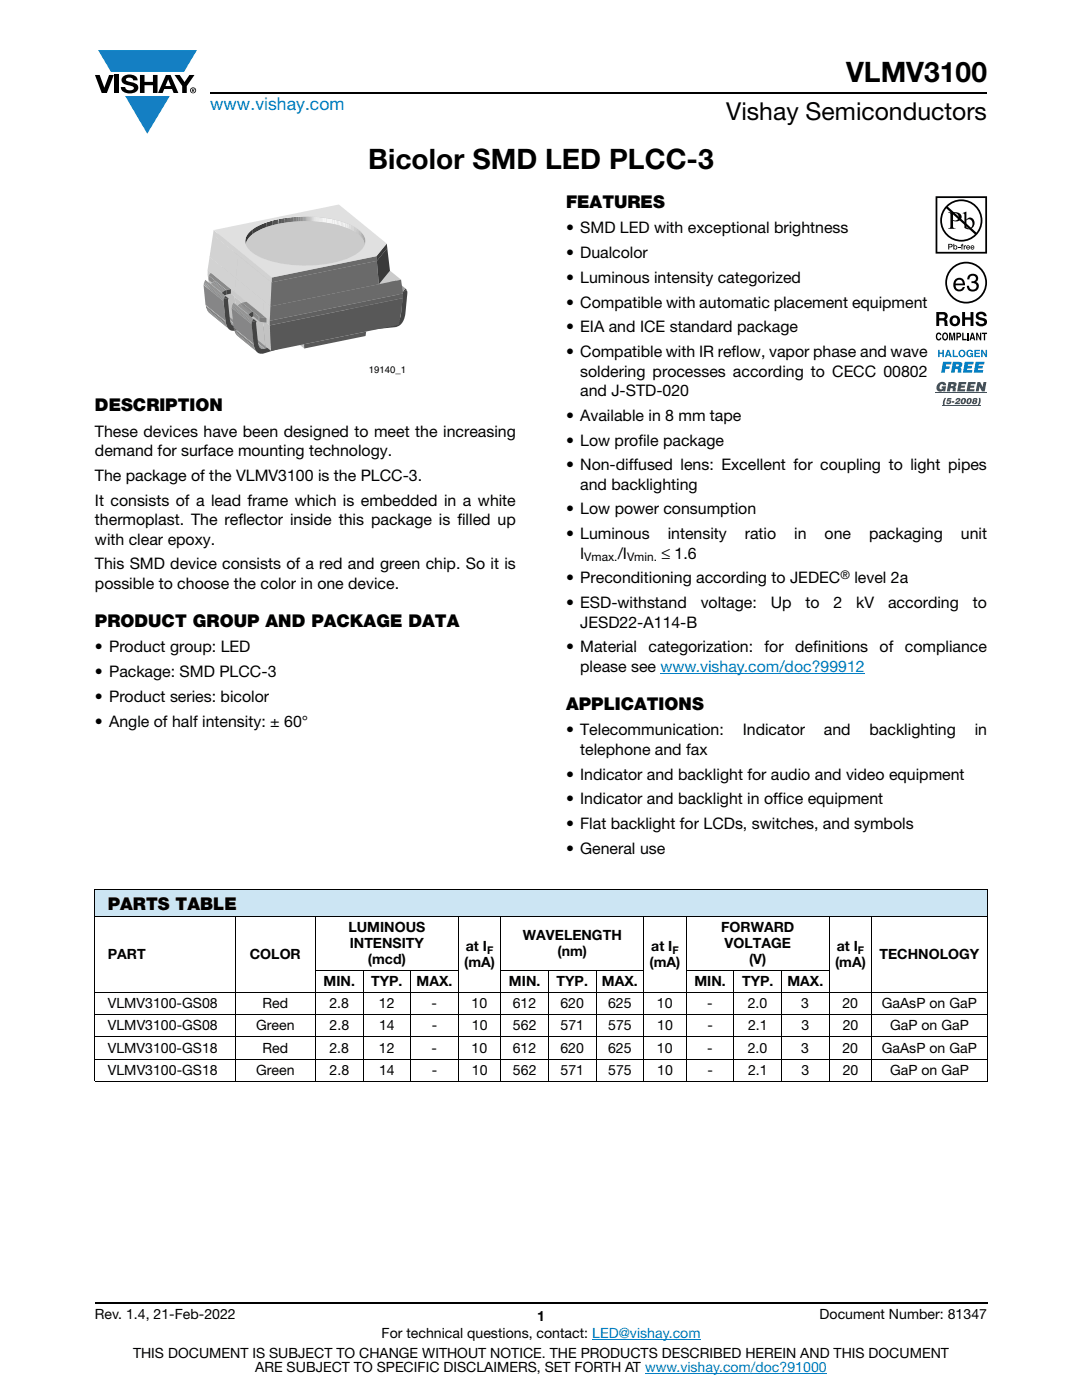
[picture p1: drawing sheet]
<svg xmlns="http://www.w3.org/2000/svg" width="216mm" height="279mm" viewBox="0 0 216 279" stroke-linecap="round" stroke-linejoin="round" font-family="sans-serif">
<g fill="#147fc3">
<path d="M19.6 10h19.7l-2.6 4.3h-1.1h-13.5z"/>
<path d="M25 19.2h8.9l-4.5 7.5z"/>
</g>
<g fill="#000">
<path d="M18.9 15h1l.9 2.5 1-2.5h.9l-1.4 3.6h-1zM22.9 15h.9v3.6h-.9zM24.6 15.3a2.1 2.1 0 0 1 2.8 .3l.1 .4h-.9a.79 .79 0 0 0-.7-.5 .79 .79 0 0 0-.8 .4l.3 .3 1 .2a1.08 1.08 0 0 1 1.2 1 1.08 1.08 0 0 1-1.1 1.2 1.73 1.73 0 0 1-2.4-1.2h.9a.96 .96 0 0 0 .8 .6 .96 .96 0 0 0 .9-.4 1.31 1.31 0 0 0-1.2-.6 1.03 1.03 0 0 1-1.1-.6 1.03 1.03 0 0 1 .2-1.1zM27.9 15h.9v1.3h1.7v-1.3h.9v3.6h-.9v-1.6h-1.7v1.6h-.9zM34.8 15h1.1l.9 1.4 1-1.4h1l-1.5 2.2v1.4h-.9v-1.4z"/>
<path d="M33.6 15.9l.5 1.3h-1.1zM33.1 15l-1.6 3.6h1l.3-.8h1.5l.3 .8h1l-1.6-3.6z"/>
<path d="M38.4 17.8h.2v.2h-.2zM38.3 17.7v.7h.1v-.3l.4 .3-.2-.3 .2-.2-.1-.2z"/>
<path d="M38.1 18a.46 .46 0 0 1 .9 0 .46 .46 0 0 1-.9 0zM37.9 18a.6 .6 0 0 0 1.2 0 .6 .6 0 0 0-1.2 0z"/>
</g>
<path d="M42 18.6h155M18.9 260h178.1" fill="none" stroke="#000" stroke-width=".36"/>
<path d="M131.8 134.3h40.8M118.2 267.3h21.5M128.7 274h36.3" fill="none" stroke="#007ec4" stroke-width=".2"/>
<path d="M70.6 50.7l3.4 2.7-.4 4.1-3.4-2.7z" fill="#919191"/>
<path d="M71.1 49.6l3.4 2.7-.7 .8-3.3-2.7z" fill="#a0a0a0"/>
<path d="M70.6 50.6l3.4 2.8z" fill="#858585"/>
<path d="M70.6 50.6l3.4 2.8z" fill="#808080"/>
<path d="M70.6 50.5l3.4 2.9z" fill="#7a7a7a"/>
<path d="M70.6 50.5l3.4 2.9z" fill="#757575"/>
<path d="M70.6 50.5l3.4 2.9z" fill="#707070"/>
<path d="M70.6 50.5l3.4 2.9z" fill="#6b6b6b"/>
<path d="M70.6 50.4l3.4 3z" fill="#666"/>
<path d="M70.6 50.4l3.4 3z" fill="#616161"/>
<path d="M70.6 50.4l3.4 3z" fill="#5c5c5c"/>
<path d="M70.5 50.4l3.5 3z" fill="#575757"/>
<path d="M70.5 50.4l3.5 3z" fill="#525252"/>
<path d="M70.5 50.4l3.5 3z" fill="#4d4d4d"/>
<path d="M71.3 50.3l2.3 1.8v.9l-2.3-1.8z" fill="#8c8c8c"/>
<path d="M71.3 50.3l2.4 1.8z" fill="#858585"/>
<path d="M71.4 50.3l2.4 1.8z" fill="#808080"/>
<path d="M71.6 50.3l2.3 1.8z" fill="#7a7a7a"/>
<path d="M71.7 50.3l2.3 1.8z" fill="#757575"/>
<path d="M71.8 50.3l2.3 1.8z" fill="#707070"/>
<path d="M71.9 50.3l2.2 1.8z" fill="#6b6b6b"/>
<path d="M71.9 50.3l2.3 1.8z" fill="#666"/>
<path d="M72 50.3l2.3 1.9z" fill="#616161"/>
<path d="M72.1 50.4l2.2 1.8z" fill="#5c5c5c"/>
<path d="M72.1 50.4l2.3 1.8z" fill="#575757"/>
<path d="M72.2 50.4l2.2 1.9z" fill="#525252"/>
<path d="M72.2 50.5l2.3 1.8z" fill="#4d4d4d"/>
<path d="M72.3 50.5l2.2 1.8z" fill="#474747"/>
<path d="M73.6 52.1h.5l.4 .2-.6 .8-.3-.1z" fill="#444"/>
<path d="M68.7 49l1.3 .2 3.6 2.9-.9 .2z" fill="#8b8b8b"/>
<path d="M72.7 52.3l.9-.2v.9l-.9 .2z" fill="#444"/>
<path d="M68.7 49l4 3.3v.9l-4-3.3z" fill="#8c8c8c"/>
<path d="M74 53.4l5.3 4.3-.4 4.2-5.3-4.4z" fill="#919191"/>
<path d="M74.5 52.3l5.3 4.4-.6 .7-5.4-4.3z" fill="#a0a0a0"/>
<path d="M73.8 53l5.6 4.8z" fill="#858585"/>
<path d="M73.8 53l5.6 4.8z" fill="#808080"/>
<path d="M73.8 53l5.6 4.8z" fill="#7a7a7a"/>
<path d="M73.8 53l5.6 4.8z" fill="#757575"/>
<path d="M73.8 53l5.6 4.8z" fill="#707070"/>
<path d="M73.8 53l5.6 4.8z" fill="#6b6b6b"/>
<path d="M73.8 53l5.6 4.8z" fill="#666"/>
<path d="M73.8 53l5.6 4.8z" fill="#616161"/>
<path d="M73.8 53l5.6 4.8z" fill="#5c5c5c"/>
<path d="M73.8 53l5.6 4.8z" fill="#575757"/>
<path d="M73.8 53l5.6 4.8z" fill="#525252"/>
<path d="M73.8 53l5.6 4.8z" fill="#4d4d4d"/>
<path d="M68.9 56.5l9.8 7.9z" fill="#808080"/>
<path d="M69 56.4h.1l9.8 8h-.2z" fill="#858585"/>
<path d="M69.1 56.4h.2l9.7 7.9-.1 .1z" fill="#8a8a8a"/>
<path d="M69.3 56.4l.1-.1 9.8 7.9-.2 .1z" fill="#8f8f8f"/>
<path d="M69.4 56.3l.4-.3 9.7 8-.3 .2z" fill="#949494"/>
<path d="M69.8 56l9.8 7.9z" fill="#999"/>
<path d="M70.1 55.5l9.7 7.9-.2 .5-9.8-7.9z" fill="#949494"/>
<path d="M70.2 55.1l9.7 8-.1 .3-9.7-7.9z" fill="#8f8f8f"/>
<path d="M70.2 54.8l9.8 8v.3l-9.8-8z" fill="#8a8a8a"/>
<path d="M78.9 56.4h.5l.4 .2-.6 .8-.3-.1z" fill="#444"/>
<path d="M76.7 54.6l2.2 1.8v1l-2.2-1.9z" fill="#8c8c8c"/>
<path d="M76.7 54.6l2.3 1.8z" fill="#858585"/>
<path d="M76.8 54.6l2.3 1.8z" fill="#808080"/>
<path d="M76.9 54.6l2.3 1.8z" fill="#7a7a7a"/>
<path d="M77 54.6l2.3 1.8z" fill="#757575"/>
<path d="M77.1 54.6l2.3 1.8z" fill="#707070"/>
<path d="M77.2 54.6l2.3 1.9z" fill="#6b6b6b"/>
<path d="M77.3 54.7l2.2 1.8z" fill="#666"/>
<path d="M77.3 54.7l2.3 1.8z" fill="#616161"/>
<path d="M77.4 54.7l2.3 1.8z" fill="#5c5c5c"/>
<path d="M77.4 54.7l2.3 1.9z" fill="#575757"/>
<path d="M77.5 54.8l2.3 1.8z" fill="#525252"/>
<path d="M77.6 54.8l2.2 1.9z" fill="#4d4d4d"/>
<path d="M77.6 54.8l2.2 1.8z" fill="#474747"/>
<path d="M43.2 61.7l4.4-1.3 4 3.3-4.4 1.3z" fill="#909090"/>
<path d="M79.3 57.7l1.1 .9-.4 4.2-1.1-.9z" fill="#919191"/>
<path d="M80.9 57.6l.3 .4-.8 .2z" fill="#444"/>
<path d="M79.1 57.4l1.3 1.2z" fill="#858585"/>
<path d="M79.1 57.4l1.3 1.2z" fill="#808080"/>
<path d="M79.1 57.4l1.3 1.1z" fill="#7a7a7a"/>
<path d="M79.1 57.4l1.3 1.1z" fill="#757575"/>
<path d="M79.1 57.4l1.3 1.1z" fill="#707070"/>
<path d="M79.1 57.4l1.3 1z" fill="#6b6b6b"/>
<path d="M79.1 57.4l1.2 1z" fill="#666"/>
<path d="M79.1 57.4l1.2 1z" fill="#616161"/>
<path d="M79.1 57.4l1.2 1z" fill="#5c5c5c"/>
<path d="M79.1 57.4l1.2 1z" fill="#575757"/>
<path d="M79.1 57.4l1.2 .9z" fill="#525252"/>
<path d="M79.1 57.4l1.2 .9z" fill="#4d4d4d"/>
<path d="M79.8 56.7l1.1 .9-.6 .7-1.1-.9z" fill="#a0a0a0"/>
<path d="M42.3 61.6l4.1 3.3z" fill="#4d4d4d"/>
<path d="M42.4 61.7l4 3.2z" fill="#525252"/>
<path d="M42.4 61.7l4.1 3.3z" fill="#575757"/>
<path d="M42.5 61.7l4 3.3z" fill="#5c5c5c"/>
<path d="M42.5 61.7l4.1 3.3z" fill="#616161"/>
<path d="M42.6 61.8l4 3.2z" fill="#666"/>
<path d="M42.6 61.8l4.1 3.2z" fill="#6b6b6b"/>
<path d="M42.7 61.8l4 3.3z" fill="#707070"/>
<path d="M42.7 61.8l4.1 3.3z" fill="#757575"/>
<path d="M42.8 61.8l4.1 3.3z" fill="#7a7a7a"/>
<path d="M42.9 61.8l4.1 3.3z" fill="#808080"/>
<path d="M43 61.8h.1l4 3.2-.1 .1z" fill="#858585"/>
<path d="M43.1 61.8l4.1 3.2z" fill="#8a8a8a"/>
<path d="M80.4 58.1l.8-.1 .1 .3-.4 4.3a2.66 2.66 0 0 1-2.2 2.7l-4.5 .5 .1-1 4.4-.4a1.57 1.57 0 0 0 1.3-1.6l.4-4.2-.1-.3z" fill="#444"/>
<path d="M64.6 56.9l9.7 7.9-.1 1-9.7-8z" fill="#919191"/>
<path d="M64.6 56.9l4.3-.4 9.8 7.9-4.4 .4z" fill="#868686"/>
<path d="M75.8 54.8l.9-.2 3.5 2.9-.4 .6z" fill="#8b8b8b"/>
<path d="M75.8 54.8l3.3 2.7v.9l-3.3-2.7z" fill="#8c8c8c"/>
<path d="M41.7 62.5l4 3.3z" fill="#4d4d4d"/>
<path d="M41.7 62.4l4 3.3z" fill="#525252"/>
<path d="M41.6 62.4l4.1 3.3z" fill="#575757"/>
<path d="M41.5 62.3l4.1 3.3z" fill="#5c5c5c"/>
<path d="M41.5 62.2l4 3.3z" fill="#616161"/>
<path d="M41.4 62.1l4.1 3.3z" fill="#666"/>
<path d="M41.3 61.9l4.1 3.4z" fill="#6b6b6b"/>
<path d="M41.2 61.7l4.1 3.5z" fill="#707070"/>
<path d="M41.1 61.5l4 3.2 .1 .3-4-3.3z" fill="#757575"/>
<path d="M41 61l4 3.3 .1 .4-4-3.2z" fill="#7a7a7a"/>
<path d="M41 60.8l4 3.3v.2l-4-3.3z" fill="#808080"/>
<g fill="#c4c4c4">
<path d="M41.4 54.8l5.4 4.4 .6 5.3-5.2-4.2z"/>
<path d="M48.8 59l11.9 9.7v.9l-11.8-9.7z"/>
</g>
<path d="M48.8 59l12.4-2.5 11.9 9.7-12.4 2.5z" fill="#cbcbcb"/>
<path d="M42.1 56.6l2.2 1.8z" fill="#999"/>
<path d="M42.2 56.5l.3-.2 2.2 1.8-.4 .3-2.2-1.8z" fill="#949494"/>
<path d="M42.5 56.3l.2-.1 2.2 1.8-.2 .1z" fill="#8f8f8f"/>
<path d="M42.7 56.2l.2-.1 2.2 1.8-.2 .1z" fill="#8a8a8a"/>
<path d="M42.9 56.1l2.3 1.8z" fill="#858585"/>
<path d="M41 55.8l3.9 3.2z" fill="#474747"/>
<path d="M44.4 58.3l.8-.4v.9l-.3 .2-.6-.5z" fill="#444"/>
<path d="M42.1 56.6l2.2 1.8z" fill="#999"/>
<path d="M40.6 56.7l4 3.3v.1l-4-3.2z" fill="#858585"/>
<path d="M40.6 56.5l4 3.3v.2l-4-3.3z" fill="#8a8a8a"/>
<path d="M40.7 56.3l4 3.2-.1 .3-4-3.3z" fill="#8f8f8f"/>
<path d="M41 55.8l4 3.3-.3 .4-4-3.2z" fill="#949494"/>
<path d="M41 55.8l4 3.3z" fill="#999"/>
<path d="M44.7 59.6l.8-.1 .1 .1-.1 .3 .4 4a1.04 1.04 0 0 0 1.3 1.1l4.4-1.3v.9l-4.4 1.3a1.46 1.46 0 0 1-2-1l-.6-4.8z" fill="#444"/>
<path d="M48.8 66.3l4.4-1.3 4 3.2-4.4 1.4z" fill="#909090"/>
<path d="M46.8 59.2l5.6 4.6 .6 5.3-5.6-4.6z" fill="#c4c4c4"/>
<path d="M41.4 54.8l26.6-5.4 12.4 10.1-26.6 5.4z" fill="#cbcbcb"/>
<path d="M41.6 55v.9l.7 .5 .7-.3 2.2 1.8z" fill="#8c8c8c"/>
<path d="M41.4 53.9l5.4 4.4v.9l-5.4-4.4z" fill="#ccc"/>
<path d="M45.2 57.9l.9-.2v.9l-.9 .2z" fill="#444"/>
<path d="M42.1 54.4l4 3.3-.9 .2-3.6-2.9z" fill="#8b8b8b"/>
<path d="M55.6 44.1h.5v.5l-.5 .1z" fill="#555"/>
<path d="M56.1 44.1h.7v.4l-.7 .1z" fill="#5d5d5d"/>
<path d="M56.8 44.1h.6l.1 .3-.7 .1z" fill="#656565"/>
<path d="M57.4 44.1h.6l.1 .2-.6 .1z" fill="#6c6c6c"/>
<path d="M58 44.1h.6v.1l-.5 .1z" fill="#747474"/>
<path d="M58.6 44.1h.5v.1h-.5z" fill="#7c7c7c"/>
<path d="M59.1 44.1l.4 .1h-.4z" fill="#838383"/>
<path d="M59.5 44.1l.4 .1z" fill="#8b8b8b"/>
<path d="M59.9 44.1l.4 .1z" fill="#939393"/>
<path d="M60.3 44.1l.3 .1z" fill="#9a9a9a"/>
<path d="M60.6 44.1l.3 .1z" fill="#a2a2a2"/>
<path d="M60.9 44.1l.2 .1z" fill="#aaa"/>
<path d="M61.2 44.1l.2 .1z" fill="#b1b1b1"/>
<path d="M61.4 44.1l.2 .1z" fill="#b9b9b9"/>
<path d="M61.6 44.1l.2 .1z" fill="#c1c1c1"/>
<path d="M61.8 44.1l.2 .1z" fill="#c8c8c8"/>
<path d="M62 44.1l.2 .1z" fill="#d0d0d0"/>
<path d="M62.2 44.1l.2 .1z" fill="#d7d7d7"/>
<path d="M62.4 44.1l.2 .1z" fill="#dfdfdf"/>
<path d="M62.6 44.1l.2 .1z" fill="#e7e7e7"/>
<path d="M62.8 44.1h.2v.1z" fill="#eee"/>
<path d="M63 44.1h.2l-.1 .1h-.1z" fill="#f1f1f1"/>
<g fill="#f2f2f2">
<path d="M63.2 44.1h.2l-.1 .2-.2-.1z"/>
<path d="M63.4 44.1h.1v.2h-.2z"/>
</g>
<g fill="#f3f3f3">
<path d="M63.5 44.1h.2v.2h-.2z"/>
<path d="M63.7 44.1h.2v.2h-.2z"/>
</g>
<g fill="#f4f4f4">
<path d="M63.9 44.1h.3v.2h-.3z"/>
<path d="M64.2 44.1h.2v.3l-.2-.1z"/>
</g>
<g fill="#f5f5f5">
<path d="M64.4 44.1h.3v.3h-.3z"/>
<path d="M64.7 44.1h.5v.4l-.5-.1z"/>
</g>
<path d="M65.2 44.1h1.2v.6l-1.2-.2z" fill="#f6f6f6"/>
<g fill="#f5f5f5">
<path d="M66.4 44.1h.3v.7l-.3-.1z"/>
<path d="M66.8 44.1h.3l-.1 .7h-.3z"/>
</g>
<g fill="#f4f4f4">
<path d="M67.1 44.1h.3l-.1 .8-.3-.1z"/>
<path d="M67.4 44.1h.2v.9l-.3-.1z"/>
</g>
<g fill="#f3f3f3">
<path d="M67.6 44.1h.3l-.1 1-.2-.1z"/>
<path d="M67.9 44.1l.2 .1v.9h-.3z"/>
</g>
<g fill="#f2f2f2">
<path d="M68.1 44.2l.3 .1-.1 .9-.2-.1z"/>
<path d="M68.4 44.3l.3 .1-.1 .9-.3-.1z"/>
</g>
<path d="M68.7 44.4l.3 .1-.1 .9-.3-.1z" fill="#f1f1f1"/>
<path d="M69 44.5l.3 .1-.1 .9-.3-.1z" fill="#eee"/>
<path d="M69.3 44.6l.4 .2-.1 .9-.4-.2z" fill="#e7e7e7"/>
<path d="M69.7 44.8l.4 .2v.9l-.5-.2z" fill="#dfdfdf"/>
<path d="M70.1 45l.6 .3-.1 .9-.5-.3z" fill="#d7d7d7"/>
<path d="M70.7 45.3l.5 .3-.1 .9-.5-.3z" fill="#d0d0d0"/>
<path d="M71.2 45.6l.5 .3-.1 .9-.5-.3z" fill="#c8c8c8"/>
<path d="M71.7 45.9l.3 .3-.1 .9-.3-.3z" fill="#c1c1c1"/>
<path d="M72 46.2l.2 .3v.9l-.3-.3z" fill="#b9b9b9"/>
<path d="M72.2 46.5l.3 .2-.1 1-.2-.3z" fill="#b1b1b1"/>
<path d="M72.5 46.8l.1 .2-.1 .9-.1-.2z" fill="#aaa"/>
<path d="M72.6 47l.1 .2-.1 1-.1-.3z" fill="#a2a2a2"/>
<path d="M72.7 47.2v1.2z" fill="#9a9a9a"/>
<path d="M72.8 47.5v1.1z" fill="#939393"/>
<path d="M72.9 47.7l-.1 1.1z" fill="#8b8b8b"/>
<path d="M72.9 47.9l-.1 1.2z" fill="#838383"/>
<path d="M72.9 48.2l-.1 1z" fill="#7c7c7c"/>
<path d="M49.9 46.2l.4-.4 .1 1a2.84 2.84 0 0 0-1.4 2.4 2.81 2.81 0 0 1 .9-3z" fill="#373737"/>
<path d="M50.3 45.8l.8-.5a3.7 3.7 0 0 1 2-.7l.1 .7-1.6 .7-1.2 .8z" fill="#3e3e3e"/>
<path d="M53.1 44.6h1.3v.3l-1.2 .4z" fill="#464646"/>
<path d="M54.4 44.6h.9v.1l-.9 .2z" fill="#4e4e4e"/>
<path d="M55.3 44.6l.3 .1h-.3z" fill="#555"/>
<path d="M79.1 57.5l.7 .6v.9l-.7-.6z" fill="#8c8c8c"/>
<path d="M80.2 57.5v.9l-.4 .6v-.9z" fill="#272727"/>
<g fill="#cbcbcb">
<path d="M41.4 53.9l26.6-5.4 12.4 10.1-26.6 5.4z"/>
<path d="M41.8 51.2l26.1-5.3 12.1 9.9-26 5.3z"/>
</g>
<g fill="#d2d2d2">
<path d="M42.5 46.8l5 4.1-.4 4.6-5.3-4.3z"/>
<path d="M47.5 50.9l6.7 5.5-.2 4.7-6.9-5.6z"/>
</g>
<path d="M42.5 46.8l25.2-5.1 9.6 7.8-2.1 2.6-21 4.3z" fill="#cbcbcb"/>
<path d="M55.6 43.7l.5-.1v1l-.5 .1z" fill="#555"/>
<path d="M56.1 43.6l.7-.1v1l-.7 .1z" fill="#5d5d5d"/>
<path d="M56.8 43.5l.6-.1 .1 1-.7 .1z" fill="#656565"/>
<path d="M57.4 43.4h.6l.1 .9-.6 .1z" fill="#6c6c6c"/>
<path d="M58 43.4l.6-.1v.9l-.5 .1z" fill="#747474"/>
<path d="M58.6 43.3h.5v.9h-.5z" fill="#7c7c7c"/>
<path d="M59.1 43.3l.4-.1v1h-.4z" fill="#838383"/>
<path d="M59.5 43.2h.4v1h-.4z" fill="#8b8b8b"/>
<path d="M59.9 43.2h.4v1h-.4z" fill="#939393"/>
<path d="M60.3 43.2h.3v1h-.3z" fill="#9a9a9a"/>
<path d="M60.6 43.2h.3v1h-.3z" fill="#a2a2a2"/>
<path d="M60.9 43.2h.3l-.1 1h-.2z" fill="#aaa"/>
<path d="M61.2 43.2h.2v1h-.2z" fill="#b1b1b1"/>
<path d="M61.4 43.2h.2v1h-.2z" fill="#b9b9b9"/>
<path d="M61.6 43.2h.2v1h-.2z" fill="#c1c1c1"/>
<path d="M61.8 43.2h.2v1h-.2z" fill="#c8c8c8"/>
<path d="M62 43.2h.2v1h-.2z" fill="#d0d0d0"/>
<path d="M62.2 43.2h.2v1h-.2z" fill="#d7d7d7"/>
<path d="M62.4 43.2l.2 .1v.9h-.2z" fill="#dfdfdf"/>
<path d="M62.6 43.3h.2v.9h-.2z" fill="#e7e7e7"/>
<path d="M62.8 43.3h.2v.9h-.2z" fill="#eee"/>
<path d="M63 43.3h.2l-.1 .9h-.1z" fill="#f1f1f1"/>
<g fill="#f2f2f2">
<path d="M63.2 43.3h.2l-.1 1-.2-.1z"/>
<path d="M63.4 43.3h.1v1h-.2z"/>
</g>
<g fill="#f3f3f3">
<path d="M63.5 43.3h.2v1h-.2z"/>
<path d="M63.7 43.3l.2 .1v.9h-.2z"/>
</g>
<g fill="#f4f4f4">
<path d="M63.9 43.4h.3v.9h-.3z"/>
<path d="M64.2 43.4h.2v1l-.2-.1z"/>
</g>
<g fill="#f5f5f5">
<path d="M64.4 43.4l.3 .1v.9h-.3z"/>
<path d="M64.7 43.5h.5v1l-.5-.1z"/>
</g>
<path d="M65.2 43.5l1.2 .2v1l-1.2-.2z" fill="#f6f6f6"/>
<g fill="#f5f5f5">
<path d="M66.4 43.7l.3 .1v1l-.3-.1z"/>
<path d="M66.8 43.8l.3 .1-.1 .9h-.3z"/>
</g>
<g fill="#f4f4f4">
<path d="M67.1 43.9l.3 .1-.1 .9-.3-.1z"/>
<path d="M67.4 44h.2v1l-.3-.1z"/>
</g>
<g fill="#f3f3f3">
<path d="M67.6 44l.3 .1-.1 1-.2-.1z"/>
<path d="M67.9 44.1l.2 .1v.9h-.3z"/>
</g>
<g fill="#f2f2f2">
<path d="M68.1 44.2l.3 .1-.1 .9-.2-.1z"/>
<path d="M68.4 44.3l.3 .1-.1 .9-.3-.1z"/>
</g>
<path d="M68.7 44.4l.3 .1-.1 .9-.3-.1z" fill="#f1f1f1"/>
<path d="M69 44.5l.3 .1-.1 .9-.3-.1z" fill="#eee"/>
<path d="M69.3 44.6l.4 .2-.1 .9-.4-.2z" fill="#e7e7e7"/>
<path d="M69.7 44.8l.4 .2v.9l-.5-.2z" fill="#dfdfdf"/>
<path d="M70.1 45l.6 .3-.1 .9-.5-.3z" fill="#d7d7d7"/>
<path d="M70.7 45.3l.5 .3-.1 .9-.5-.3z" fill="#d0d0d0"/>
<path d="M71.2 45.6l.5 .3-.1 .9-.5-.3z" fill="#c8c8c8"/>
<path d="M71.7 45.9l.3 .3-.1 .9-.3-.3z" fill="#c1c1c1"/>
<path d="M72 46.2l.2 .3v.9l-.3-.3z" fill="#b9b9b9"/>
<path d="M72.2 46.5l.3 .2-.1 1-.2-.3z" fill="#b1b1b1"/>
<path d="M72.5 46.8l.1 .2-.1 .9-.1-.2z" fill="#aaa"/>
<path d="M72.6 47l.1 .2-.1 1-.1-.3z" fill="#a2a2a2"/>
<path d="M72.7 47.2v1.2z" fill="#9a9a9a"/>
<path d="M72.8 47.5v1.1z" fill="#939393"/>
<path d="M72.9 47.7l-.1 1.1z" fill="#8b8b8b"/>
<path d="M72.9 47.9l-.1 1.2z" fill="#838383"/>
<path d="M72.9 48.2l-.1 1z" fill="#7c7c7c"/>
<path d="M49.9 46.2l.4-.4 .1 1a2.84 2.84 0 0 0-1.4 2.4 2.81 2.81 0 0 1 .9-3z" fill="#373737"/>
<path d="M50.3 45.8l1.2-.7 1.6-.7 .1 .9-1.6 .7-1.2 .8z" fill="#3e3e3e"/>
<path d="M53.1 44.4l1.3-.4v.9l-1.2 .4z" fill="#464646"/>
<path d="M54.4 44l.9-.2v.9l-.9 .2z" fill="#4e4e4e"/>
<path d="M55.3 43.8l.3-.1v1h-.3z" fill="#555"/>
<path d="M40.6 56.9l4 3.2 .4 4-4-3.3z" fill="#878787"/>
<path d="M45 59.1l.5 .4-.8 .2z" fill="#444"/>
<path d="M44.2 58.5l1.4 1.1z" fill="#474747"/>
<path d="M41.8 51.2l5.3 4.3-.3 2.8-5.4-4.4z" fill="#d2d2d2"/>
<path d="M54.2 55.4l20.9-4.3 .1 1-21 4.3z" fill="#6a6a6a"/>
<g fill="#3a3a3a">
<path d="M77.3 49.5l.5 4.5-2.2 2.7-.4-4.6z"/>
<path d="M77.2 48.6l.1 .9-2.1 2.6-.1-1z"/>
</g>
<path d="M60.7 68.7l12.4-2.5-.2 .9-12.2 2.5z" fill="#585858"/>
<path d="M47.9 66.2l4.1 3.3z" fill="#4d4d4d"/>
<path d="M48 66.2l4 3.3z" fill="#525252"/>
<path d="M48 66.3l4.1 3.2z" fill="#575757"/>
<path d="M48.1 66.3l4 3.3z" fill="#5c5c5c"/>
<path d="M48.1 66.3l4.1 3.3z" fill="#616161"/>
<path d="M48.2 66.3l4 3.3z" fill="#666"/>
<path d="M48.2 66.4l4.1 3.2z" fill="#6b6b6b"/>
<path d="M48.3 66.4l4 3.2z" fill="#707070"/>
<path d="M48.3 66.4l4.1 3.2z" fill="#757575"/>
<path d="M48.4 66.4l4.1 3.2z" fill="#7a7a7a"/>
<path d="M48.5 66.4l4.1 3.2z" fill="#808080"/>
<path d="M48.6 66.4l.1-.1 4 3.3h-.1z" fill="#858585"/>
<path d="M48.7 66.3l4.1 3.3z" fill="#8a8a8a"/>
<path d="M47.3 67.1l4 3.2z" fill="#4d4d4d"/>
<path d="M47.3 67l4 3.3z" fill="#525252"/>
<path d="M47.2 66.9l4.1 3.4z" fill="#575757"/>
<path d="M47.1 66.9l4.1 3.3z" fill="#5c5c5c"/>
<path d="M47.1 66.8l4 3.3z" fill="#616161"/>
<path d="M47 66.6l4.1 3.4z" fill="#666"/>
<path d="M46.9 66.5l4.1 3.4z" fill="#6b6b6b"/>
<path d="M46.8 66.3l4.1 3.5z" fill="#707070"/>
<path d="M46.7 66.1l4 3.2 .1 .3-4-3.3z" fill="#757575"/>
<path d="M46.6 65.6l4 3.3 .1 .4-4-3.2z" fill="#7a7a7a"/>
<path d="M46.6 65.4l4 3.3v.2l-4-3.3z" fill="#808080"/>
<path d="M47.4 61l2.2 1.8z" fill="#999"/>
<path d="M48.3 60.4l3.2 2.7v.9l-3.2-2.7z" fill="#8c8c8c"/>
<path d="M47.4 60.9l2.2 1.9z" fill="#999"/>
<path d="M47.5 60.8l.3-.2 2.2 1.8-.4 .4-2.2-1.9z" fill="#949494"/>
<path d="M47.8 60.6l.2-.1 2.2 1.8-.2 .1z" fill="#8f8f8f"/>
<path d="M48 60.5l.2-.1 2.2 1.9h-.2z" fill="#8a8a8a"/>
<path d="M48.2 60.4l2.3 1.8z" fill="#858585"/>
<path d="M46.6 60.4l3.6 2.9z" fill="#474747"/>
<path d="M49.8 62.6l.7-.4v.9l-.3 .2-.6-.5z" fill="#444"/>
<path d="M46.8 58.3l5.6 4.6v.9l-5.6-4.6z" fill="#ccc"/>
<path d="M46.2 61.4l4 3.3 .4 4-4-3.3z" fill="#878787"/>
<path d="M46.2 61.3l4 3.2v.2l-4-3.3z" fill="#858585"/>
<path d="M46.2 61.1l4 3.2v.2l-4-3.2z" fill="#8a8a8a"/>
<path d="M46.3 60.9l4 3.2-.1 .3-4-3.3z" fill="#8f8f8f"/>
<path d="M46.6 60.4l4 3.3-.3 .4-4-3.2z" fill="#949494"/>
<path d="M46.6 60.4l4 3.3z" fill="#999"/>
<path d="M50.3 64.2l.8-.1 .1 .1-.1 .3 .4 4a1.04 1.04 0 0 0 1.3 1.1l4.4-1.4v.9l-4.4 1.4a1.46 1.46 0 0 1-2-1l-.6-4.8z" fill="#444"/>
<path d="M49.6 62.8l1.6 1.4z" fill="#474747"/>
<path d="M50.6 63.6l.5 .5-.8 .1z" fill="#444"/>
<path d="M51.5 63.1l.3 .2v.9l-.3-.2z" fill="#8c8c8c"/>
<path d="M47.1 55.5l5.6 4.6-.3 2.8-5.6-4.6z" fill="#d2d2d2"/>
<path d="M52.4 62.9l1.4 1.1v.9l-1.4-1.1z" fill="#ccc"/>
<path d="M48.3 60.4l.9-.2 4 3.3-1.4-.2z" fill="#8b8b8b"/>
<path d="M52.4 63.8l1.4 1.1 .3 5.1-1.1-.9z" fill="#c4c4c4"/>
<path d="M51.8 63.3l1.4 .2v.9l-1.4-.2z" fill="#7c7c7c"/>
<path d="M53.8 64.9l26.6-5.4-.8 5.3-25.5 5.2z" fill="#585858"/>
<path d="M53.8 64l26.6-5.4v.9l-26.6 5.4z" fill="#606060"/>
<g fill="#d2d2d2">
<path d="M52.7 60.1l1.3 1-.2 2.9-1.4-1.1z"/>
<path d="M42.6 45.9l11.6 9.5v1l-11.7-9.6z"/>
</g>
<g fill="#6a6a6a">
<path d="M54.2 56.4l21-4.3 .4 4.6-21.6 4.4z"/>
<path d="M54 61.1l26-5.3 .4 2.8-26.6 5.4z"/>
</g>
<path d="M50.1 46a2.51 2.51 0 0 0 .1 4.3 17.7 17.7 0 0 0 10.4 2.7 20.7 20.7 0 0 0 10.4-2.2 3.3 3.3 0 0 0 1.9-3 5.4 5.4 0 0 0-3.9-3.3 25.6 25.6 0 0 0-17.2 .4zM42.6 45.9l25-5.1 9.6 7.8-2.1 2.5-20.9 4.3z" fill="#e0e0e0"/>
<g fill="#000">
<path d="M191.2 49.3h.4v.1h-.4zM191.9 48.7h.3l-.2 .2 .2 .1v.1h-.2v.7h-.1v-.7h-.2zM192.3 49h.2v.1l.3-.1v.1l-.3 .1v.6h-.2zM193.3 54.9a1.07 1.07 0 0 1 1.3-.2 1.07 1.07 0 0 1 .5 1.2l-.4 .4a1.06 1.06 0 0 1 .5 1.4 1.06 1.06 0 0 1-1.4 .5l-.2-.1a1.02 1.02 0 0 1-.7-1.1h.5a.71 .71 0 0 0 .9 .8 .71 .71 0 0 0 .3-1.2l-.7-.1v-.4a.59 .59 0 0 0 .8-.4 .59 .59 0 0 0-.6-.7 .66 .66 0 0 0-.7 .8h-.4zM186.9 66.6l.4-.2h.3l.2 .5-.6-.2a.66 .66 0 0 0 .1 1l.3-.3h.2a.54 .54 0 0 1-.4 .6 .54 .54 0 0 1-.6-.5zM189.4 66.4h.4l.2 1.2 .2-1.2h.4v1.5h-.3v-1.3l-.2 1.3h-.2l-.3-1.3v1.3h-.2zM192 66.4h.3v1.2h.6v.3h-.9zM192 62.3h.6v1h1.1v-1h.5v2.8h-.5v-1.3h-1.1v1.3h-.6zM193 66.4h.3v1.5h-.3zM195 62.4a1.15 1.15 0 0 1 1.9 .7h-.6v-.2a.68 .68 0 0 0-1-.1v.4l.2 .1a1.29 1.29 0 0 1 1.5 .9 1.17 1.17 0 0 1-1.2 .9 1.17 1.17 0 0 1-1.1-.9h.5l.1 .2a.67 .67 0 0 0 1.1-.1l-.3-.3-.5-.1a.82 .82 0 0 1-.9-.5 .82 .82 0 0 1 .3-1zM194.8 66.4h.3l.5 1.1v-1.1h.2v1.5h-.3l-.5-1.1v1.1h-.2zM195.9 66.4h1.1v.3h-.4v1.2h-.3v-1.2h-.4z"/>
<path d="M187 39.5h9.6v10.8h-9.6zM186.7 39.2v11.4h10.3v-11.4z"/>
<path d="M189 56.4a3.8 3.8 0 0 1 7.6 0 3.8 3.8 0 0 1-7.6 0zM188.6 56.4a4.2 4.2 0 0 0 8.4 0 4.2 4.2 0 0 0-8.4 0z"/>
<path d="M189.1 41.3a3.9 3.9 0 0 1 5.3-.2 3.9 3.9 0 0 1 .4 5.3zM188.8 41.6l5.7 5.2a3.9 3.9 0 0 1-5.3 .1 3.9 3.9 0 0 1-.4-5.3zM187.6 44a4.2 4.2 0 0 0 8.4 0 4.2 4.2 0 0 0-8.4 0z"/>
<path d="M189.4 48.8v.4h.4v-.3zM189.2 48.7h.7l.2 .3-.2 .3-.5 .1v.4h-.2z"/>
<path d="M190.2 42.6v1.3a.75 .75 0 0 0 1.1-.6 .75 .75 0 0 0-1.1-.7zM189.2 42.4a2.81 2.81 0 0 1 2.4 .3 .97 .97 0 0 1 0 1.2 .97 .97 0 0 1-1.2 .2h-.2v1.1v.2l.5 .3h-1.5l.3-.2 .1-.3v-2.3v-.3z"/>
<path d="M190.4 49.4a.26 .26 0 0 0 .5 0 .26 .26 0 0 0-.5 0zM190.2 48.7h.2v.4a.38 .38 0 0 1 .5 0 .38 .38 0 0 1 0 .6 .38 .38 0 0 1-.5 0l-.2 .1z"/>
<path d="M190.9 56.1l-.2 .5h1.4a.7 .7 0 0 0-.4-.7 .7 .7 0 0 0-.8 .2zM190.7 55.7a1.18 1.18 0 0 1 1.4-.1 1.18 1.18 0 0 1 .5 1.3h-1.9a.73 .73 0 0 0 .5 .9 .73 .73 0 0 0 .9-.5h.4a1.21 1.21 0 0 1-1.6 .8 1.21 1.21 0 0 1-.6-1.7z"/>
<path d="M192.8 44v1.3l.2 .2a.72 .72 0 0 0 .8-.1 .72 .72 0 0 0 .3-.7 .72 .72 0 0 0-.4-.8 .72 .72 0 0 0-.9 .1zM192.1 42.5l.7-.3v1.6a.89 .89 0 0 1 1.1-.3 .89 .89 0 0 1 .6 1 1.23 1.23 0 0 1-.7 1.2 1.23 1.23 0 0 1-1.4-.2v-2.7z"/>
<path d="M193 49.2v.1h.4l-.2-.2zM193 49h.4l.2 .4h-.6v.2l.5-.1a.42 .42 0 0 1-.6 .2 .42 .42 0 0 1 .1-.7z"/>
<path d="M193.9 49.2l-.1 .1h.4l-.2-.2zM193.8 49h.5l.1 .4h-.6l.1 .2 .5-.1a.42 .42 0 0 1-.7 .2 .42 .42 0 0 1 .1-.7z"/>
<path d="M187.4 62.8v.7h.9a.39 .39 0 0 0 .1-.7zM186.8 62.3h1.4a.79 .79 0 0 1 .8 .4 .79 .79 0 0 1-.1 .9l-.2 .1a.98 .98 0 0 1 .4 1.2l.1 .2h-.7l-.2-1.1h-.9v1.1h-.6z"/>
<path d="M188.4 66.7a.64 .64 0 0 0 .2 1l.1-.1a.64 .64 0 0 0-.1-1zM188.2 66.5l.2-.1a.56 .56 0 0 1 .7 .3 .82 .82 0 0 1-.5 1.3l-.2-.1a.89 .89 0 0 1-.2-1.4z"/>
<path d="M190.3 63.5a.63 .63 0 0 0-.3 .7 .63 .63 0 0 0 .8 .4 .63 .63 0 0 0 .2-.8 .63 .63 0 0 0-.7-.3zM189.5 64a1.09 1.09 0 0 1 2.1 0 1.09 1.09 0 0 1-2.1 0z"/>
<path d="M191.1 66.7v.4l.4-.1v-.3zM190.8 66.4h.6a.5 .5 0 0 1 .4 .5 .5 .5 0 0 1-.4 .5h-.3v.5h-.3z"/>
<path d="M194 66.7l-.1 .6h.3zM193.9 66.4h.3l.4 1.5h-.3v-.3h-.5l-.1 .3h-.3z"/>
</g>
<path d="M186.7 78.4h10.3" fill="none" stroke="#1f9047" stroke-width=".2"/>
<g fill="#1f9047">
<path d="M187.2 76.6a.91 .91 0 0 1 .9-.4 .91 .91 0 0 1 .7 .7h-.6l-.3-.2a.56 .56 0 0 0-.4 .4 .56 .56 0 0 0 .3 .6l.3-.2h-.2v-.4h.9l-.2 1h-.4v-.2a.82 .82 0 0 1-1.1 .1 .82 .82 0 0 1-.1-1.1z"/>
<path d="M191.3 76.2h1.5v.5h-1v.3h.8l-.1 .4h-.8v.3h.9l-.1 .4h-1.5z"/>
<path d="M193.2 76.2h1.5l-.1 .5h-.9v.3h.7v.4h-.8l-.1 .3h1l-.1 .4h-1.6z"/>
<path d="M195 76.2h.6l.5 1.1 .1-1.1h.6l-.3 1.9h-.6l-.5-1-.1 1h-.6z"/>
<path d="M188.5 79.4h.3l-.3 .8v.8h-.3v-.8z"/>
<path d="M189.1 79.4h.8l-.1 .3h-.5l-.1 .2h.5a.52 .52 0 0 1-.2 .7 .52 .52 0 0 1-.7-.3l.5 .1 .2-.2-.2-.1h-.4z"/>
<path d="M190 80.1h.4v.3h-.5z"/>
<path d="M190.8 79.6a.5 .5 0 0 1 .5-.2 .5 .5 0 0 1 .4 .4l-.7 .6h.6l-.1 .3h-1l.8-.9-.1-.1-.2 .2h-.4z"/>
<path d="M189.8 76.7l-.1 .4 .5-.1 .1-.1-.1-.2zM189.3 76.2l1.5 .2a.54 .54 0 0 1-.3 .8l.2 .3v.6h-.6v-.5l-.3-.1h-.1l-.2 .6h-.6z"/>
<path d="M192.2 79.8l-.2 .4 .2 .2 .2-.5-.1-.2zM191.9 79.6a.51 .51 0 0 1 .8 .1 .66 .66 0 0 1-.2 .8 .66 .66 0 0 1-.8 0v-.5z"/>
<path d="M193.3 79.8l-.1 .4 .1 .2 .3-.5-.2-.2zM193.1 79.6a.51 .51 0 0 1 .8 .1 .66 .66 0 0 1-.2 .8 .66 .66 0 0 1-.8 0l-.1-.5z"/>
</g>
<path d="M188 80.9h7.7" fill="none" stroke="#1f9047" stroke-width=".2"/>
<g fill="#1f9047">
<path d="M195.3 79.4h.3l.1 .8a.72 .72 0 0 1-.7 .8l.3-.8z"/>
<path d="M194.5 79.7l-.1 .2h.2l.1-.2zM194.4 80.2v.2h.2v-.2zM194.2 79.6a.52 .52 0 0 1 .8 .2l-.2 .2 .2 .3a.55 .55 0 0 1-.5 .4 .55 .55 0 0 1-.6-.4l.3-.3-.1-.2z"/>
</g>
<g fill="#0160ae">
<path d="M187.2 69.8h.3v.6h.5v-.6h.3v1.5h-.3v-.7h-.5v.7h-.3z"/>
<path d="M190.1 69.8h.3v1.2h.7v.3h-1z"/>
<path d="M193 70a.68 .68 0 0 1 1.2 .3l-.9-.2a.55 .55 0 0 0-.2 .5 .55 .55 0 0 0 .4 .4l.4-.3h-.3v-.2h.6v.8h-.2l-.1-.2a.71 .71 0 0 1-1-.1 .71 .71 0 0 1 .1-1z"/>
<path d="M194.5 69.8h1v.3h-.8v.3h.8v.2h-.8v.4h.8v.3h-1z"/>
<path d="M195.8 69.8h.3l.6 1v-1h.3v1.5h-.3l-.6-1.1v1.1h-.3z"/>
<path d="M188.2 72.2h1.7l-.1 .5h-1l-.1 .4h.8l-.1 .5h-.8l-.1 .8h-.7z"/>
<path d="M192.5 72.2h1.8l-.1 .5h-1.1v.3h.9l-.1 .5h-.9l-.1 .4h1.1l-.1 .5h-1.8z"/>
<path d="M194.7 72.2h1.7v.5h-1.1v.3h.8v.5h-.9l-.1 .4h1.1l-.1 .5h-1.8z"/>
<path d="M189.2 70.1l-.2 .6h.4zM189 69.8h.4l.5 1.5h-.3l-.1-.3h-.6l-.1 .3h-.3z"/>
<path d="M191.5 70.6a.47 .47 0 0 0 .9 0 .47 .47 0 0 0-.9 0zM191.2 70.5a.75 .75 0 0 1 1.5 0 .75 .75 0 0 1-1.5 0z"/>
<path d="M190.8 72.7l-.1 .4h.6l-.1-.4zM190.1 72.2l1.8 .2a.63 .63 0 0 1-.3 1l.2 .2v.8h-.7v-.6l-.3-.2h-.2l-.1 .8h-.7z"/>
</g>
<path d="M18.9 177.5h178.1v5.5h-178.1z" fill="#cce5f3"/>
<g fill="#fff">
<path d="M18.9 183h28v15.1h-28z"/>
<path d="M46.9 183h16v15.1h-16z"/>
<path d="M62.9 183h28.5v10.7h-28.5z"/>
<path d="M91.4 183h8.5v15.1h-8.5z"/>
<path d="M99.9 183h28.6v10.7h-28.6z"/>
<path d="M128.5 183h8.4v15.1h-8.4z"/>
<path d="M136.9 183h28.6v10.7h-28.6z"/>
<path d="M165.5 183h8.4v15.1h-8.4z"/>
<path d="M173.9 183h23.1v15.1h-23.1z"/>
<path d="M62.9 193.7h9.6v4.4h-9.6z"/>
<path d="M72.5 193.7h9.5v4.4h-9.5z"/>
<path d="M82 193.7h9.4v4.4h-9.4z"/>
<path d="M99.9 193.7h9.6v4.4h-9.6z"/>
<path d="M109.5 193.7h9.5v4.4h-9.5z"/>
<path d="M119 193.7h9.5v4.4h-9.5z"/>
<path d="M136.9 193.7h9.6v4.4h-9.6z"/>
<path d="M146.5 193.7h9.5v4.4h-9.5z"/>
<path d="M156 193.7h9.5v4.4h-9.5z"/>
</g>
<g fill="none" stroke="#000" stroke-width=".2">
<path d="M18.9 177.5h178.1M18.9 177.5v38.2M197 177.5v38.2M18.9 183h178.1M18.9 198.1h178.1M46.9 182.9v33M62.9 193.7h28.6M62.9 182.9v33M72.5 193.6v22.3M82 193.6v22.3M91.4 182.9v33M99.9 193.7h28.6"/>
<path d="M99.9 182.9v33M109.5 193.6v22.3M119 193.6v22.3M128.5 182.9v33M136.9 193.7h28.6M136.9 182.9v33M146.5 193.6v22.3M156 193.6v22.3M165.5 182.9v33M173.9 182.9v33M18.9 202.5h178.1M18.9 206.9h178.1"/>
<path d="M18.9 211.4h178.1M18.9 215.8h178.1"/>
</g>
<g font-size="5.6">
<text x="168.8" y="16.4">VLMV3100</text>
<text x="73.5" y="33.8">Bicolor SMD LED PLCC-3</text>
</g>
<text font-size="4.9" x="144.9" y="24">Vishay Semiconductors</text>
<text font-size="3.5" fill="#007ec4" x="42" y="21.9">www.vishay.com</text>
<g font-size="3.5">
<text x="112.9" y="41.5">FEATURES</text>
<text x="18.9" y="82.1">DESCRIPTION</text>
<text x="18.9" y="125.2">PRODUCT GROUP AND PACKAGE DATA</text>
<text x="112.9" y="141.7">APPLICATIONS</text>
<text x="21.5" y="181.6">PARTS TABLE</text>
</g>
<g font-size="3.2">
<text x="112.9" y="46.6">• SMD LED with exceptional brightness</text>
<text x="112.9" y="51.5">• Dualcolor</text>
<text x="112.9" y="56.5">• Luminous intensity categorized</text>
<text x="112.9" y="61.4">• Compatible with automatic placement equipment</text>
<text x="112.9" y="66.3">• EIA and ICE standard package</text>
<text x="112.9" y="71.3">• Compatible with IR reflow, vapor phase and wave</text>
<text x="115.8" y="75.2">soldering processes according to CECC 00802</text>
<text x="112.9" y="84">• Available in 8 mm tape</text>
<text x="115.8" y="79">and J-STD-020</text>
<text x="18.9" y="87.2">These devices have been designed to meet the increasing</text>
<text x="112.9" y="88.9">• Low profile package</text>
<text x="18.9" y="91">demand for surface mounting technology.</text>
<text x="18.9" y="96">The package of the VLMV3100 is the PLCC-3.</text>
<text x="112.9" y="93.9">• Non-diffused lens: Excellent for coupling to light pipes</text>
<text x="18.9" y="100.9">It consists of a lead frame which is embedded in a white</text>
<text x="115.8" y="97.7">and backlighting</text>
<text x="18.9" y="104.8">thermoplast. The reflector inside this package is filled up</text>
<text x="112.9" y="102.7">• Low power consumption</text>
<text x="112.9" y="107.6">• Luminous</text>
<text x="133.2" y="107.6">intensity</text>
<text x="148.6" y="107.6">ratio</text>
<text x="158.5" y="107.6">in</text>
<text x="164.5" y="107.6">one</text>
<text x="173.4" y="107.6">packaging</text>
<text x="191.7" y="107.6">unit</text>
<text x="18.9" y="108.7">with clear epoxy.</text>
<text x="18.9" y="113.6">This SMD device consists of a red and green chip. So it is</text>
<text x="115.8" y="111.5">I</text>
<text x="123.3" y="111.5">/I</text>
<text x="132" y="111.5">≤ 1.6</text>
<text x="18.9" y="117.5">possible to choose the color in one device.</text>
<text x="112.9" y="116.4">• Preconditioning according to JEDEC</text>
<text x="170.5" y="116.4">level 2a</text>
<text x="112.9" y="121.4">• ESD-withstand</text>
<text x="115.8" y="125.2">JESD22-A114-B</text>
<text x="139.8" y="121.4">voltage:</text>
<text x="153.8" y="121.4">Up</text>
<text x="160.7" y="121.4">to</text>
<text x="166.3" y="121.4">2</text>
<text x="170.9" y="121.4">kV</text>
<text x="177.2" y="121.4">according</text>
<text x="194.1" y="121.4">to</text>
<text x="18.9" y="130.2">• Product group: LED</text>
<text x="112.9" y="130.2">• Material</text>
<text x="129.4" y="130.2">categorization:</text>
<text x="152.6" y="130.2">for</text>
<text x="158.7" y="130.2">definitions</text>
<text x="175.5" y="130.2">of</text>
<text x="180.6" y="130.2">compliance</text>
<text x="18.9" y="135.1">• Package: SMD PLCC-3</text>
<text x="115.8" y="134.1">please see www.vishay.com/doc?99912</text>
<text x="18.9" y="140.1">• Product series: bicolor</text>
<text x="18.9" y="145">• Angle of half intensity: ± 60°</text>
<text x="112.9" y="146.8">• Telecommunication:</text>
<text x="148.2" y="146.8">Indicator</text>
<text x="164.4" y="146.8">and</text>
<text x="173.5" y="146.8">backlighting</text>
<text x="194.5" y="146.8">in</text>
<text x="112.9" y="155.6">• Indicator and backlight for audio and video equipment</text>
<text x="115.8" y="150.6">telephone and fax</text>
<text x="112.9" y="160.5">• Indicator and backlight in office equipment</text>
<text x="112.9" y="165.5">• Flat backlight for LCDs, switches, and symbols</text>
<text x="112.9" y="170.4">• General use</text>
</g>
<g font-size="2.8">
<text x="21.5" y="191.5">PART</text>
<text x="49.8" y="191.5">COLOR</text>
<text x="69.5" y="186.1">LUMINOUS</text>
<text x="69.8" y="189.3">INTENSITY</text>
<text x="93" y="189.9">at I</text>
<text x="104.3" y="187.7">WAVELENGTH</text>
<text x="111.3" y="190.8">(nm)</text>
<text x="130" y="189.9">at I</text>
<text x="143.9" y="186.1">FORWARD</text>
<text x="144.6" y="189.3">VOLTAGE</text>
<text x="167" y="189.9">at I</text>
<text x="175.5" y="191.5">TECHNOLOGY</text>
<text x="64.6" y="196.8">MIN.</text>
<text x="73.4" y="192.4">(mcd)</text>
<text x="74.1" y="196.8">TYP.</text>
<text x="83.1" y="196.8">MAX.</text>
<text x="92.6" y="193">(mA)</text>
<text x="101.6" y="196.8">MIN.</text>
<text x="111.1" y="196.8">TYP.</text>
<text x="120.1" y="196.8">MAX.</text>
<text x="129.6" y="193">(mA)</text>
<text x="138.6" y="196.8">MIN.</text>
<text x="148.1" y="196.8">TYP.</text>
<text x="149.5" y="192.4">(V)</text>
<text x="157.1" y="196.8">MAX.</text>
<text x="166.6" y="193">(mA)</text>
<text x="21.5" y="201.3">VLMV3100-GS08</text>
<text x="52.4" y="201.3">Red</text>
<text x="65.7" y="201.3">2.8</text>
<text x="75.6" y="201.3">12</text>
<text x="86.1" y="201.3">-</text>
<text x="94.1" y="201.3">10</text>
<text x="102.3" y="201.3">612</text>
<text x="111.8" y="201.3">620</text>
<text x="121.3" y="201.3">625</text>
<text x="131.1" y="201.3">10</text>
<text x="141.1" y="201.3">-</text>
<text x="149.2" y="201.3">2.0</text>
<text x="159.9" y="201.3">3</text>
<text x="168.1" y="201.3">20</text>
<text x="175.9" y="201.3">GaAsP on GaP</text>
<text x="21.5" y="205.7">VLMV3100-GS08</text>
<text x="51.1" y="205.7">Green</text>
<text x="65.8" y="205.7">2.8</text>
<text x="75.6" y="205.7">14</text>
<text x="86.2" y="205.7">-</text>
<text x="94.1" y="205.7">10</text>
<text x="102.4" y="205.7">562</text>
<text x="111.9" y="205.7">571</text>
<text x="121.4" y="205.7">575</text>
<text x="131.1" y="205.7">10</text>
<text x="141.2" y="205.7">-</text>
<text x="149.3" y="205.7">2.1</text>
<text x="159.9" y="205.7">3</text>
<text x="168.1" y="205.7">20</text>
<text x="177.6" y="205.7">GaP on GaP</text>
<text x="21.5" y="210.1">VLMV3100-GS18</text>
<text x="21.5" y="214.5">VLMV3100-GS18</text>
<text x="51.1" y="214.5">Green</text>
<text x="52.4" y="210.1">Red</text>
<text x="65.7" y="210.1">2.8</text>
<text x="65.8" y="214.5">2.8</text>
<text x="75.6" y="210.1">12</text>
<text x="75.6" y="214.5">14</text>
<text x="86.1" y="210.1">-</text>
<text x="86.2" y="214.5">-</text>
<text x="94.1" y="210.1">10</text>
<text x="94.1" y="214.5">10</text>
<text x="102.3" y="210.1">612</text>
<text x="102.4" y="214.5">562</text>
<text x="111.8" y="210.1">620</text>
<text x="111.9" y="214.5">571</text>
<text x="121.3" y="210.1">625</text>
<text x="121.4" y="214.5">575</text>
<text x="131.1" y="210.1">10</text>
<text x="131.1" y="214.5">10</text>
<text x="141.1" y="210.1">-</text>
<text x="141.2" y="214.5">-</text>
<text x="149.2" y="210.1">2.0</text>
<text x="149.3" y="214.5">2.1</text>
<text x="159.9" y="210.1">3</text>
<text x="159.9" y="214.5">3</text>
<text x="168.1" y="210.1">20</text>
<text x="168.1" y="214.5">20</text>
<text x="175.9" y="210.1">GaAsP on GaP</text>
<text x="177.6" y="214.5">GaP on GaP</text>
<text x="18.9" y="263.3">Rev. 1.4, 21-Feb-2022</text>
<text x="107.2" y="263.6">1</text>
<text x="163.6" y="263.3">Document Number: 81347</text>
<text x="76.2" y="267.1">For technical questions, contact: LED@vishay.com</text>
<text x="26.5" y="271">THIS DOCUMENT IS SUBJECT TO CHANGE WITHOUT NOTICE. THE PRODUCTS DESCRIBED HEREIN AND THIS DOCUMENT</text>
<text x="50.9" y="273.8">ARE SUBJECT TO SPECIFIC DISCLAIMERS, SET FORTH AT www.vishay.com/doc?91000</text>
</g>
<g font-size="2.4">
<text x="116.6" y="112.1">Vmax.</text>
<text x="125.1" y="112.1">Vmin.</text>
<text x="167.7" y="115.5">®</text>
</g>
<g font-size="2.1">
<text x="97.2" y="190.4">F</text>
<text x="134.2" y="190.4">F</text>
<text x="171.2" y="190.4">F</text>
</g>
<text font-size="1.9" x="73.6" y="74.5">19140_1</text>
</svg>
